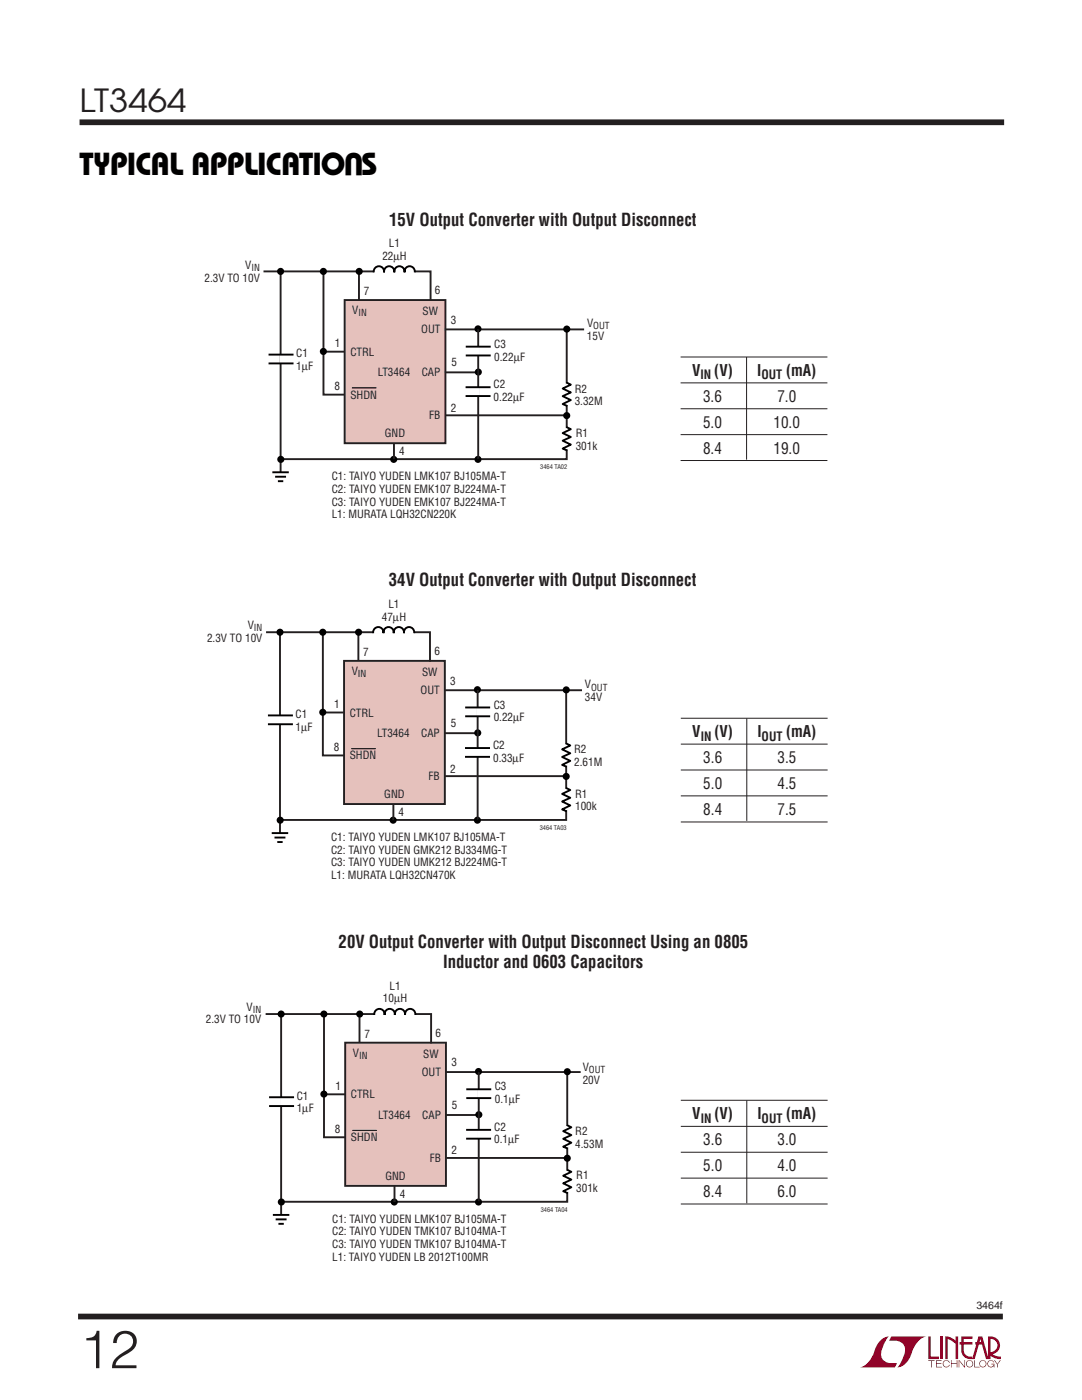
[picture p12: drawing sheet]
<svg xmlns="http://www.w3.org/2000/svg" width="216mm" height="279mm" viewBox="0 0 216 279" stroke-linecap="round" stroke-linejoin="round" font-family="sans-serif">
<g fill="#900126">
<path d="M185.2 266.7h.5v4h1.6v.5h-2.1z"/>
<path d="M175.5 267.8a2.58 2.58 0 0 1 1.9-1.1l-.1 .1a6.2 6.2 0 0 0-1.4 4 2.58 2.58 0 0 0 3.1 1.2l-.4 .9h-7a4.9 4.9 0 0 0 3.1-3.8z"/>
<path d="M177.9 266.7h6.9a4.9 4.9 0 0 0-3.1 3.8 3.2 3.2 0 0 1-2.7 2.4l.1-.1a6.2 6.2 0 0 0 1.4-4 2.58 2.58 0 0 0-3.1-1.2z"/>
<path d="M187.7 266.7h.5v4.5h-.5z"/>
<path d="M188.6 266.7l1.1 .2 1 .7v-.9h.5v4.5h-.5v-3l-1.6-1v4h-.5z"/>
<path d="M185.2 271.4h1.3v.2h-.6v1.3h-.1v-1.3h-.6z"/>
<path d="M186.8 271.4h1.1v.2h-1v.5h.9v.1h-.9v.6h1v.1h-1.1z"/>
<path d="M189.8 271.4h.1v.7h1v-.7h.1v1.5h-.1v-.7h-1v.7h-.1z"/>
<path d="M191.3 271.4h.1l1 1.3v-1.3h.2v1.5l-1.2-1.3v1.3h-.1z"/>
<path d="M194.4 271.4h.1v1.4h1v.1h-1.1z"/>
<path d="M198.3 271.4h.2l.5 .8 .5-.8h.2l-.6 .9v.6h-.2v-.6z"/>
<path d="M191.8 266.7h2.2v.5h-1.7v.6h1.7v.5h-1.7v1.2a1.32 1.32 0 0 0 1.7 1.2v.5l1.2-4.5h.8l1.1 4.1v-4.1a1.84 1.84 0 0 1 2.4 1.3 1.84 1.84 0 0 1-1.5 2.3l.8 .3 .9 .1v.5l-1.2-.1-1-.6v-.6a1.34 1.34 0 0 0 1.5-1.3 1.34 1.34 0 0 0-1.4-1.4v4h-.8l-.9-2.9h-1.3v-.5h1.2l-.2-.6-1.1 4a2.06 2.06 0 0 1-2.6-1.2l-.1-1.7h-.3v-.5h.3z"/>
<path d="M193 271.7a.72 .72 0 0 1 1.1 .1 .72 .72 0 0 1-.4 1 .72 .72 0 0 1-.9-.6h.1a.59 .59 0 0 0 .8 .5 .59 .59 0 0 0 .2-1 .59 .59 0 0 0-1 .2v.3h-.1z"/>
<path d="M195.6 271.7a.72 .72 0 0 1 1.1 .1 .72 .72 0 0 1-.4 1 .72 .72 0 0 1-.9-.6h.1a.59 .59 0 0 0 .9 .5 .59 .59 0 0 0 .1-1 .59 .59 0 0 0-.9 .2l-.1 .3h-.1z"/>
<path d="M197.2 271.7a.72 .72 0 0 1 1.2 .2h-.1a.59 .59 0 0 0-1-.2 .59 .59 0 0 0 .1 1 .59 .59 0 0 0 .9-.4h-.5v-.1h.6v.7h-.1v-.3a.73 .73 0 0 1-1.1 .1 .73 .73 0 0 1 0-1z"/>
<path d="M188.3 271.7a.71 .71 0 0 1 1.2 .3h-.1a.59 .59 0 0 0-.9-.3 .59 .59 0 0 0 0 .9 .59 .59 0 0 0 .9-.2h.1a.72 .72 0 0 1-1.1 .4 .72 .72 0 0 1-.1-1.1z"/>
</g>
<path d="M15.9 24.4h184.5M15.6 262.7h184.5" fill="none" stroke="#231f20" stroke-width="1.1" stroke-linecap="butt"/>
<path d="M68.8 59.9h20.1v28.6h-20.1z" fill="#e5c1bc"/>
<path d="M52.6 54.2h33.3v5.8M56 54.2v40.1M64.5 54.2v24.6h4.3M68.8 59.9h20.1v28.6h-20.1zM71.6 54.2v5.7M64.5 70.2h4.2M88.8 74.3h6.6M88.8 65.7h27.8M95.4 65.7v25.8M113.1 65.7v25.9h-57.1M78.6 88.5v3.2M88.9 82.9h24.4" fill="none" stroke="#231f20" stroke-width=".38"/>
<path d="M56 94.3v2" fill="none" stroke="#fff" stroke-width=".87" stroke-linecap="butt"/>
<path d="M74.6 54.4a1.04 1.04 0 0 1 1-1.3 1.04 1.04 0 0 1 1 1.3 1.04 1.04 0 0 1 1-1.3 1.04 1.04 0 0 1 1.1 1.3 1.04 1.04 0 0 1 1-1.3 1.04 1.04 0 0 1 1 1.3 1.04 1.04 0 0 1 1-1.3 1.04 1.04 0 0 1 1.1 1.3M53.6 70.8h5M53.6 72.5h5M92.9 77.3h5M92.9 79h5M92.9 69.2h5M92.9 70.9h5M113 76.3l.9 .5-1.6 .7 1.6 .8-1.6 .8 1.6 .7-1.6 .8 .9 .4M54.3 94.3h3.3M54.9 95.1h2.2M55.5 96h1M113 85.2l.9 .5-1.6 .7 1.6 .8-1.6 .8 1.6 .7-1.6 .8 .9 .4" fill="none" stroke="#000" stroke-width=".38"/>
<g fill="#000">
<circle cx="56" cy="54.2" r=".71"/>
<circle cx="64.5" cy="54.2" r=".71"/>
<circle cx="71.7" cy="54.2" r=".71"/>
<circle cx="64.5" cy="70.1" r=".71"/>
<circle cx="95.4" cy="65.6" r=".71"/>
<circle cx="95.4" cy="74.3" r=".71"/>
<circle cx="113.1" cy="65.7" r=".71"/>
<circle cx="56" cy="91.7" r=".71"/>
<circle cx="78.6" cy="91.7" r=".71"/>
<circle cx="95.4" cy="91.7" r=".71"/>
<circle cx="113.1" cy="82.9" r=".71"/>
</g>
<path d="M74.6 54.2h8.1M56.1 70.8v1.7M95.4 77.3v1.7M95.4 69.2v1.7M113.1 76.5v4.3M113.1 85.4v4.3" fill="none" stroke="#fff" stroke-width=".63" stroke-linecap="butt"/>
<path d="M70.2 77.4h4.9" fill="none" stroke="#231f20" stroke-width=".2"/>
<path d="M68.7 131.9h20.1v28.6h-20.1z" fill="#e5c1bc"/>
<path d="M53.1 126.2h32.7v5.8M55.9 126.2v40.1M64.4 126.2v24.6h4.3M68.7 131.9h20.1v28.6h-20.1zM71.5 126.2v5.7M88.7 137.8h27.4M95.3 137.7v25.8M113 137.7v25.9h-57.1M64.4 142.2h4.2M88.7 146.3h6.6M88.8 154.9h24.4M78.5 160.5v3.2" fill="none" stroke="#231f20" stroke-width=".38"/>
<path d="M55.9 166.3v2" fill="none" stroke="#fff" stroke-width=".87" stroke-linecap="butt"/>
<path d="M74.5 126.4a1.04 1.04 0 0 1 1-1.3 1.04 1.04 0 0 1 1 1.3 1.04 1.04 0 0 1 1-1.3 1.04 1.04 0 0 1 1.1 1.3 1.04 1.04 0 0 1 1-1.3 1.04 1.04 0 0 1 1 1.3 1.04 1.04 0 0 1 1-1.3 1.04 1.04 0 0 1 1.1 1.3M53.5 142.8h4.9M53.5 144.5h4.9M92.8 149.3h5M92.8 151h5M92.8 141.2h5M92.8 143h5M112.9 148.3l.9 .5-1.6 .7 1.6 .8-1.6 .8 1.6 .8-1.6 .7 .9 .4M112.9 157.2l.9 .5-1.6 .7 1.6 .8-1.6 .8 1.6 .7-1.6 .8 .9 .4M54.2 166.3h3.3M54.8 167.2h2.2M55.3 168h1.1" fill="none" stroke="#000" stroke-width=".38"/>
<g fill="#000">
<circle cx="55.9" cy="126.2" r=".71"/>
<circle cx="64.4" cy="126.2" r=".71"/>
<circle cx="71.6" cy="126.2" r=".71"/>
<circle cx="95.3" cy="137.6" r=".71"/>
<circle cx="113" cy="137.7" r=".71"/>
<circle cx="64.4" cy="142.2" r=".71"/>
<circle cx="95.3" cy="146.3" r=".71"/>
<circle cx="113" cy="154.9" r=".71"/>
<circle cx="55.9" cy="163.7" r=".71"/>
<circle cx="78.4" cy="163.7" r=".71"/>
<circle cx="95.3" cy="163.7" r=".71"/>
</g>
<path d="M74.5 126.2h8.1M56 142.8v1.7M95.3 149.3v1.7M95.3 141.2v1.7M113 148.5v4.3M113 157.4v4.3" fill="none" stroke="#fff" stroke-width=".63" stroke-linecap="butt"/>
<g fill="none" stroke="#231f20" stroke-width=".2">
<path d="M135.8 71.2h29.3M135.8 76.4h29.3M149 71.2v20.5M135.8 81.6h29.3M135.8 86.7h29.3M135.8 91.9h29.3M70.1 149.4h4.9M135.8 143.3h29.3M135.8 148.5h29.3M135.8 153.7h29.3M135.8 158.8h29.3M149 143.4v20.4"/>
<path d="M135.8 164h29.3"/>
</g>
<path d="M68.9 208.1h20.1v28.6h-20.1z" fill="#e5c1bc"/>
<path d="M53 202.4h33v5.8M56.1 202.4v40.1M64.7 202.4v24.6h4.2M64.7 218.4h4.1M68.9 208.1h20.1v28.6h-20.1zM71.7 202.4v5.7M88.9 214h27M95.5 213.9v25.8M113.2 213.9v25.9h-57.1M78.7 236.7v3.2M88.9 222.5h6.6M89 231.1h24.5" fill="none" stroke="#231f20" stroke-width=".38"/>
<path d="M56.1 242.5v2" fill="none" stroke="#fff" stroke-width=".87" stroke-linecap="butt"/>
<path d="M53.7 219h5M74.7 202.6a1.04 1.04 0 0 1 1-1.3 1.04 1.04 0 0 1 1 1.3 1.04 1.04 0 0 1 1.1-1.3 1.04 1.04 0 0 1 1 1.3 1.04 1.04 0 0 1 1-1.3 1.04 1.04 0 0 1 1 1.3 1.04 1.04 0 0 1 1-1.3 1.04 1.04 0 0 1 1.1 1.3M93 217.4h5M93 219.2h5M53.7 220.7h5M93 225.5h5M93 227.2h5M113.1 224.5l.9 .5-1.6 .7 1.6 .8-1.6 .8 1.6 .8-1.6 .7 .9 .4M113.1 233.4l.9 .5-1.6 .7 1.6 .8-1.6 .8 1.6 .7-1.6 .8 .9 .4M54.4 242.5h3.3M55 243.4h2.2M55.6 244.2h1" fill="none" stroke="#000" stroke-width=".38"/>
<g fill="#000">
<circle cx="56.1" cy="202.4" r=".71"/>
<circle cx="64.6" cy="202.4" r=".71"/>
<circle cx="64.6" cy="218.4" r=".71"/>
<circle cx="71.8" cy="202.4" r=".71"/>
<circle cx="95.5" cy="213.8" r=".71"/>
<circle cx="113.2" cy="213.9" r=".71"/>
<circle cx="56.1" cy="239.9" r=".71"/>
<circle cx="78.7" cy="239.9" r=".71"/>
<circle cx="95.5" cy="239.9" r=".71"/>
<circle cx="95.5" cy="222.5" r=".71"/>
<circle cx="113.2" cy="231.1" r=".71"/>
</g>
<path d="M56.2 219v1.7M74.8 202.4h8M95.5 217.4v1.7M95.5 225.5v1.7M113.2 224.7v4.3M113.2 233.6v4.3" fill="none" stroke="#fff" stroke-width=".63" stroke-linecap="butt"/>
<path d="M135.8 219.6h29.3M149 219.6v20.5M70.3 225.6h4.9M135.8 224.8h29.3M135.8 230h29.3M135.8 235.1h29.3M135.8 240.3h29.3" fill="none" stroke="#231f20" stroke-width=".2"/>
<text font-size="10.6" fill="#231f20" x="16" y="273">12</text>
<g font-size="6.4">
<text x="15.9" y="34.9">TYPICAL APPLICATIO S</text>
<text x="72.5" y="30.5" transform="rotate(-180 72.5 30.5)">U</text>
</g>
<text font-size="6.3" fill="#231f20" x="15.9" y="22.4">LT3464</text>
<g font-size="3.5" fill="#231f20">
<text x="77.6" y="45.1">15V Output Converter with Output Disconnect</text>
<text x="77.6" y="116.9">34V Output Converter with Output Disconnect</text>
<text x="67.6" y="189.2">20V Output Converter with Output Disconnect Using an 0805</text>
<text x="88.4" y="193.1">Inductor and 0603 Capacitors</text>
</g>
<g font-size="3.2" fill="#231f20">
<text x="138.1" y="75">V</text>
<text x="142.5" y="75">(V)</text>
<text x="151.1" y="75">I</text>
<text x="156.9" y="75">(mA)</text>
<text x="140.3" y="80.2">3.6</text>
<text x="155.1" y="80.2">7.0</text>
<text x="140.3" y="85.3">5.0</text>
<text x="154.3" y="85.3">10.0</text>
<text x="140.3" y="90.5">8.4</text>
<text x="154.3" y="90.5">19.0</text>
<text x="138.1" y="147.2">V</text>
<text x="142.6" y="147.2">(V)</text>
<text x="151.1" y="147.2">I</text>
<text x="156.9" y="147.2">(mA)</text>
<text x="140.3" y="152.3">3.6</text>
<text x="155.2" y="152.3">3.5</text>
<text x="140.3" y="157.5">5.0</text>
<text x="155.2" y="157.5">4.5</text>
<text x="140.3" y="162.6">8.4</text>
<text x="155.2" y="162.6">7.5</text>
<text x="138.1" y="223.4">V</text>
<text x="142.6" y="223.4">(V)</text>
<text x="151.1" y="223.4">I</text>
<text x="156.9" y="223.4">(mA)</text>
<text x="140.3" y="228.6">3.6</text>
<text x="140.3" y="233.7">5.0</text>
<text x="155.2" y="228.6">3.0</text>
<text x="155.2" y="233.7">4.0</text>
<text x="140.3" y="238.9">8.4</text>
<text x="155.2" y="238.9">6.0</text>
</g>
<g font-size="2.5" fill="#231f20">
<text x="139.8" y="75.6">IN</text>
<text x="151.9" y="75.6">OUT</text>
<text x="139.8" y="147.8">IN</text>
<text x="152" y="147.8">OUT</text>
<text x="139.8" y="224">IN</text>
<text x="152" y="224">OUT</text>
</g>
<g font-size="2.2" fill="#231f20">
<text x="48.9" y="53.7">V</text>
<text x="76.3" y="51.9">22µH</text>
<text x="77.6" y="49.3">L1</text>
<text x="40.8" y="56.2">2.3V TO 10V</text>
<text x="72.6" y="58.9">7</text>
<text x="86.8" y="58.7">6</text>
<text x="70.3" y="62.7">V</text>
<text x="84.3" y="62.9">SW</text>
<text x="90" y="64.6">3</text>
<text x="117.1" y="65.2">V</text>
<text x="59.1" y="71.2">C1</text>
<text x="66.8" y="69.3">1</text>
<text x="69.9" y="71">CTRL</text>
<text x="84" y="66.5">OUT</text>
<text x="98.6" y="69.4">C3</text>
<text x="98.6" y="72">0.22µF</text>
<text x="117.1" y="67.8">15V</text>
<text x="59.1" y="73.8">1µF</text>
<text x="66.7" y="77.9">8</text>
<text x="75.4" y="75.1">LT3464</text>
<text x="84.2" y="75.1">CAP</text>
<text x="90.1" y="73.1">5</text>
<text x="98.5" y="77.5">C2</text>
<text x="69.9" y="79.6">SHDN</text>
<text x="85.7" y="83.7">FB</text>
<text x="90" y="82.2">2</text>
<text x="98.5" y="80">0.22µF</text>
<text x="114.7" y="78.4">R2</text>
<text x="114.7" y="80.9">3.32M</text>
<text x="76.8" y="87.3">GND</text>
<text x="114.9" y="87.2">R1</text>
<text x="114.9" y="89.7">301k</text>
<text x="66.2" y="95.8">C1: TAIYO YUDEN LMK107 BJ105MA-T</text>
<text x="79.6" y="90.9">4</text>
<text x="66.2" y="98.4">C2: TAIYO YUDEN EMK107 BJ224MA-T</text>
<text x="66.2" y="100.9">C3: TAIYO YUDEN EMK107 BJ224MA-T</text>
<text x="66.2" y="103.4">L1: MURATA LQH32CN220K</text>
<text x="49.4" y="125.5">V</text>
<text x="76.2" y="123.9">47µH</text>
<text x="77.5" y="121.3">L1</text>
<text x="41.3" y="128.1">2.3V TO 10V</text>
<text x="72.5" y="131">7</text>
<text x="86.7" y="130.8">6</text>
<text x="70.2" y="134.7">V</text>
<text x="84.2" y="134.9">SW</text>
<text x="89.9" y="136.6">3</text>
<text x="116.7" y="137.4">V</text>
<text x="59" y="143.3">C1</text>
<text x="66.7" y="141.3">1</text>
<text x="69.8" y="143">CTRL</text>
<text x="83.9" y="138.6">OUT</text>
<text x="98.5" y="141.4">C3</text>
<text x="98.5" y="144">0.22µF</text>
<text x="116.7" y="139.9">34V</text>
<text x="59" y="145.8">1µF</text>
<text x="66.6" y="149.9">8</text>
<text x="75.2" y="147.1">LT3464</text>
<text x="84" y="147.1">CAP</text>
<text x="90" y="145.1">5</text>
<text x="98.4" y="149.5">C2</text>
<text x="69.8" y="151.6">SHDN</text>
<text x="85.5" y="155.7">FB</text>
<text x="89.9" y="154.2">2</text>
<text x="98.4" y="152">0.33µF</text>
<text x="114.6" y="150.4">R2</text>
<text x="114.6" y="152.9">2.61M</text>
<text x="76.7" y="159.3">GND</text>
<text x="114.8" y="159.2">R1</text>
<text x="114.8" y="161.7">100k</text>
<text x="66.1" y="167.8">C1: TAIYO YUDEN LMK107 BJ105MA-T</text>
<text x="79.5" y="162.9">4</text>
<text x="66.1" y="170.4">C2: TAIYO YUDEN GMK212 BJ334MG-T</text>
<text x="66.1" y="172.9">C3: TAIYO YUDEN UMK212 BJ224MG-T</text>
<text x="66.1" y="175.4">L1: MURATA LQH32CN470K</text>
<text x="77.7" y="197.5">L1</text>
<text x="49.2" y="201.7">V</text>
<text x="76.4" y="200.1">10µH</text>
<text x="41.1" y="204.3">2.3V TO 10V</text>
<text x="72.7" y="207.2">7</text>
<text x="86.9" y="207">6</text>
<text x="70.4" y="210.9">V</text>
<text x="84.2" y="214.8">OUT</text>
<text x="84.4" y="211.1">SW</text>
<text x="90.1" y="212.8">3</text>
<text x="116.3" y="213.7">V</text>
<text x="59.2" y="219.5">C1</text>
<text x="59.2" y="222">1µF</text>
<text x="66.9" y="217.5">1</text>
<text x="70" y="219.2">CTRL</text>
<text x="90.2" y="221.3">5</text>
<text x="98.7" y="217.6">C3</text>
<text x="98.7" y="220.2">0.1µF</text>
<text x="116.3" y="216.3">20V</text>
<text x="66.8" y="226.1">8</text>
<text x="70" y="227.8">SHDN</text>
<text x="75.5" y="223.3">LT3464</text>
<text x="84.3" y="223.3">CAP</text>
<text x="98.6" y="225.7">C2</text>
<text x="114.8" y="226.6">R2</text>
<text x="85.8" y="231.9">FB</text>
<text x="90.1" y="230.4">2</text>
<text x="98.6" y="228.2">0.1µF</text>
<text x="114.8" y="229.1">4.53M</text>
<text x="76.9" y="235.5">GND</text>
<text x="79.8" y="239.1">4</text>
<text x="115" y="235.4">R1</text>
<text x="115" y="237.9">301k</text>
<text x="66.3" y="244">C1: TAIYO YUDEN LMK107 BJ105MA-T</text>
<text x="66.3" y="246.6">C2: TAIYO YUDEN TMK107 BJ104MA-T</text>
<text x="66.3" y="249.1">C3: TAIYO YUDEN TMK107 BJ104MA-T</text>
<text x="66.3" y="251.6">L1: TAIYO YUDEN LB 2012T100MR</text>
</g>
<text font-size="2.1" fill="#231f20" x="194.8" y="261.3">3464f</text>
<g font-size="1.9" fill="#231f20">
<text x="50.2" y="54.1">IN</text>
<text x="71.5" y="63.1">IN</text>
<text x="118.4" y="65.7">OUT</text>
<text x="50.7" y="126">IN</text>
<text x="71.4" y="135.2">IN</text>
<text x="117.9" y="137.9">OUT</text>
<text x="50.4" y="202.2">IN</text>
<text x="71.6" y="211.4">IN</text>
<text x="117.5" y="214.2">OUT</text>
</g>
<g font-size="1.3" fill="#231f20">
<text x="107.8" y="93.6">3464 TA02</text>
<text x="107.7" y="165.6">3464 TA03</text>
<text x="107.9" y="241.8">3464 TA04</text>
</g>
</svg>
